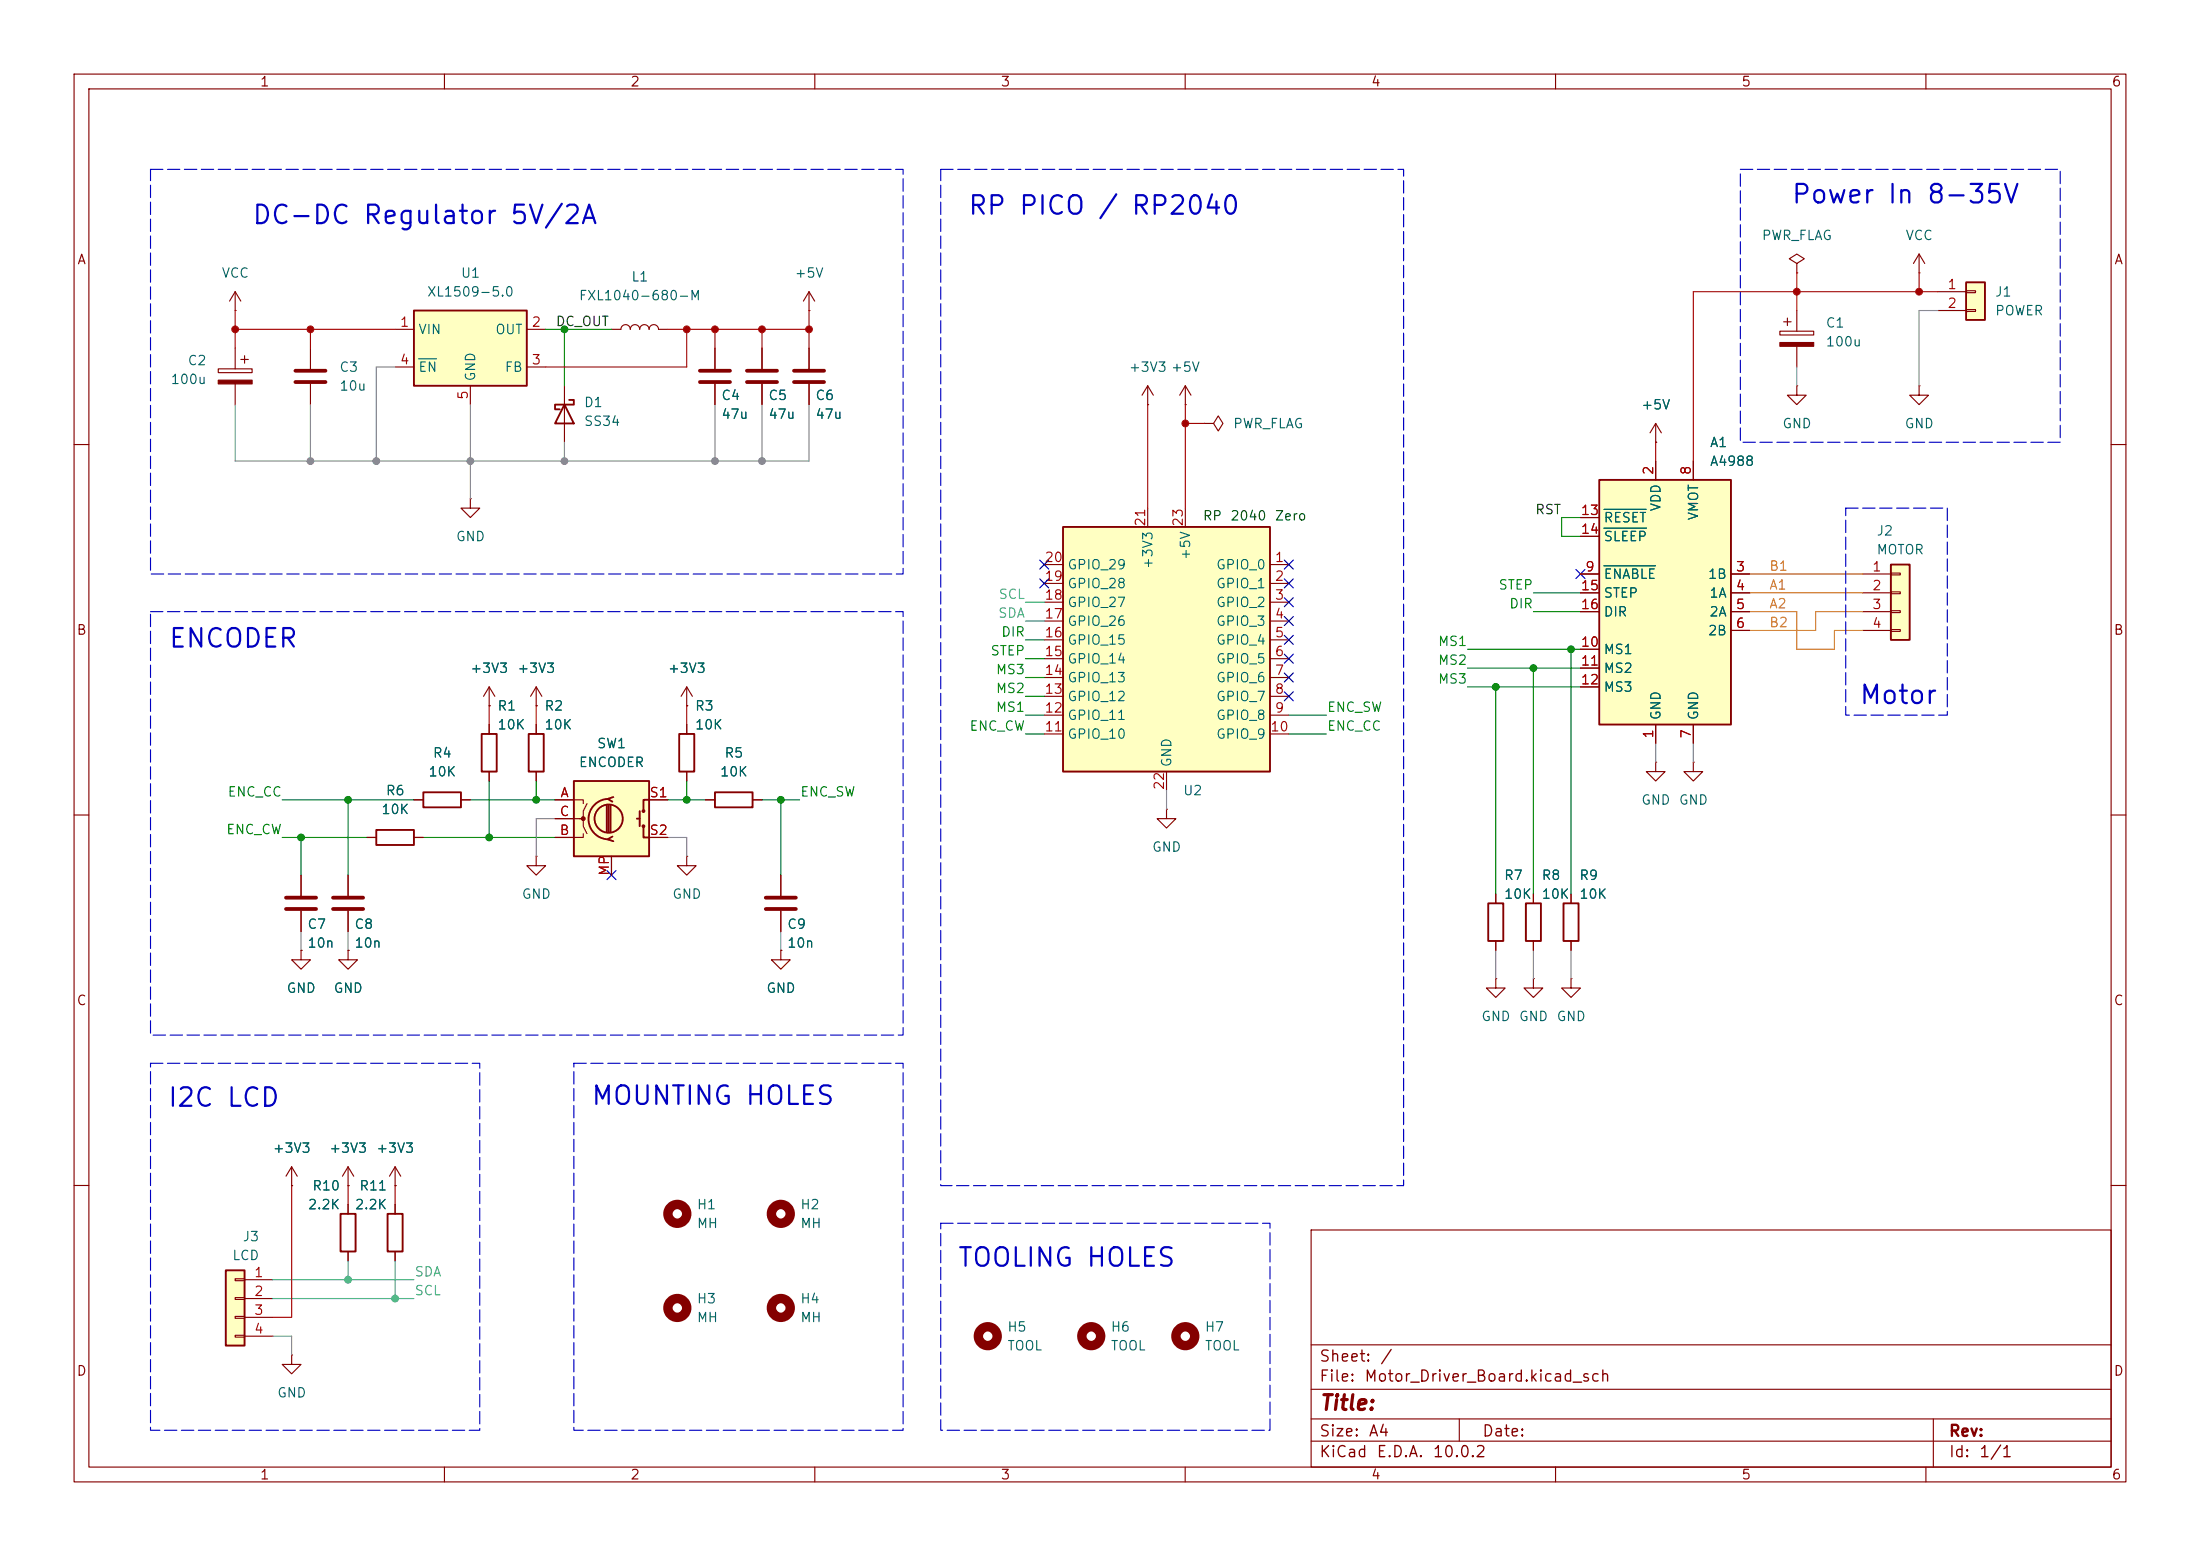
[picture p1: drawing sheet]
<svg xmlns="http://www.w3.org/2000/svg" width="297mm" height="210mm" viewBox="0 0 297 210" stroke-linecap="round" stroke-linejoin="round" font-family="sans-serif">
<g fill="none" stroke="#840000" stroke-width=".15">
<path d="M10 10h277v190h-277zM12 12h273v186h-273zM60 10v2M110 10v2M160 10v2M210 10v2M260 10v2M10 60h2M285 60h2M10 110h2M285 110h2M53.3 157.5l.8 1.3"/>
<path d="M53.3 157.5l-.7 1.3M53.3 157.5v2.5M10 160h2M53.3 160h.1M177 166h108v32h-108zM285 160h2M60 198v2M110 198v2M160 198v2M177 194.5h108M177 191.5h108M177 187.5h108"/>
<path d="M177 181.5h108M197 191.5v3M210 198v2M260 198v2M261 191.5v6.5"/>
</g>
<path d="M143.5 71.1h27.9v33h-27.9z" fill="#ffffc2"/>
<path d="M143.5 71.1h27.9v33h-27.9zM211.1 121.9h2v5.1h-2z" fill="none" stroke="#840000" stroke-width=".25"/>
<g fill="none" stroke="#840000" stroke-width=".15">
<path d="M160 54.6h.1M160 52.1v2.5M160 52.1l.8 1.2M160 52.1l-.7 1.2M162.6 57.2h1.2l.7-1.1 .6 1.1-.6 1-.7-1M162.6 57.2h.1M141 76.2h2.5M141 78.7h2.5M154.9 68.6v2.5M160 68.6v2.5M171.4 76.2h2.6M171.4 78.7h2.6"/>
<path d="M141 81.3h2.5M141 83.8h2.5M141 86.4h2.5M141 88.9h2.5M141 91.4h2.5M141 94h2.5M141 96.5h2.5M141 99.1h2.5M171.4 81.3h2.6M171.4 83.8h2.6M171.4 86.4h2.6M171.4 88.9h2.6"/>
<path d="M171.4 91.4h2.6M171.4 94h2.6M171.4 96.5h2.6M171.4 99.1h2.6M157.5 104.1v2.6M212.1 120.7v1.2M212.1 127v1.3M39.4 182.9v1.3h-1.3l1.3 1.2 1.2-1.2h-1.2M39.4 182.9h.1"/>
</g>
<g fill="none" stroke="#840000" stroke-width="1.3">
<circle cx="91.4" cy="176.5" r="1.27"/>
<circle cx="91.4" cy="163.8" r="1.27"/>
<circle cx="105.4" cy="176.5" r="1.27"/>
<circle cx="105.4" cy="163.8" r="1.27"/>
</g>
<path d="M30.5 171.5h2.5v10.1h-2.5z" fill="#ffffc2"/>
<path d="M30.5 171.5h2.5v10.1h-2.5z" fill="none" stroke="#840000" stroke-width=".25"/>
<path d="M154.9 54.6h.1M154.9 52.1l-.7 1.2M154.9 52.1l.8 1.2M154.9 52.1v2.5M31.7 172.6h1.3v.2h-1.3zM31.7 175.1h1.3v.3h-1.3zM31.7 177.7h1.3v.2h-1.3zM33 172.7h3.8M33 175.3h3.8M33 177.8h3.8M31.7 180.2h1.3v.3h-1.3zM33 180.3h3.8" fill="none" stroke="#840000" stroke-width=".15"/>
<path d="M255.3 76.2h2.5v10.2h-2.5z" fill="#ffffc2"/>
<path d="M255.3 76.2h2.5v10.2h-2.5z" fill="none" stroke="#840000" stroke-width=".25"/>
<path d="M251.5 77.5h3.8M255.3 77.3h1.2v.3h-1.2zM255.3 79.9h1.2v.2h-1.2zM251.5 80h3.8M251.5 82.6h3.8M251.5 85.1h3.8M255.3 82.4h1.2v.3h-1.2zM255.3 85h1.2v.2h-1.2zM223.5 102.9v1.2h1.3l-1.3 1.3-1.3-1.3h1.3M223.5 102.9h.1M228.6 102.9v1.2h1.3l-1.3 1.3-1.3-1.3h1.3M228.6 102.9h.1" fill="none" stroke="#840000" stroke-width=".15"/>
<path d="M215.9 64.8h17.8v33h-17.8z" fill="#ffffc2"/>
<path d="M215.9 64.8h17.8v33h-17.8z" fill="none" stroke="#840000" stroke-width=".25"/>
<g fill="none" stroke="#840000" stroke-width=".15">
<path d="M213.4 77.5h2.5M213.4 69.9h2.5M213.4 72.4h2.5M223.5 62.2v2.6M228.6 62.2v2.6M233.7 77.5h2.5M213.4 80h2.5M213.4 82.6h2.5M213.4 87.6h2.5M213.4 90.2h2.5M213.4 92.7h2.5M223.5 97.8v2.5"/>
<path d="M228.6 97.8v2.5M233.7 80h2.5M233.7 82.6h2.5M233.7 85.1h2.5"/>
</g>
<path d="M216.5 76.4h7M216.5 68.7h5.7M216.5 71.3h5.8" fill="none" stroke="#006464" stroke-width=".15"/>
<path d="M77.5 105.4h10.1v10.2h-10.1z" fill="#ffffc2"/>
<g fill="none" stroke="#840000" stroke-width=".25">
<path d="M71.4 99.1h2v5h-2zM77.5 105.4h10.1v10.2h-10.1zM81.9 108.7v3.6M82.2 107.8a2.73 2.73 0 0 0-2.7 2.8 2.73 2.73 0 0 0 2.7 2.7M82.2 108.7v3.6M82.4 108.7v3.6M82.7 112.9l-.7 .4 .8 .2M82.8 107.6l-.8 .2 .7 .4M86 110.5h.4M86.4 109.5v2M86.9 111.5v1.5h.7M87.6 108h-.7v1.5"/>
<path d="M96.5 106.9h5.1v2.1h-5.1zM200.9 121.9h2v5.1h-2zM206 121.9h2v5.1h-2zM46 163.8h2v5.1h-2zM52.3 163.8h2.1v5.1h-2.1z"/>
<circle cx="82.2" cy="110.5" r="1.9"/>
<circle cx="86.9" cy="111.5" r=".13"/>
<circle cx="86.9" cy="109.5" r=".13"/>
</g>
<g fill="none" stroke="#840000" stroke-width=".15">
<path d="M109.2 47v2.8M109.2 51.8v2.8M223.5 59.7h.1M223.5 57.2l-.7 1.2M223.5 57.2l.8 1.2M223.5 57.2v2.5M72.4 95.3h.1M72.4 92.7l-.8 1.3M72.4 92.7l.8 1.3M72.4 92.7v2.6M72.4 97.8v1.3M92.7 95.3h.1"/>
<path d="M92.7 92.7l-.8 1.3M92.7 92.7l.8 1.3M92.7 92.7v2.6M72.4 115.6v1.2h1.3l-1.3 1.3-1.3-1.3h1.3M72.4 115.6h.1M72.4 104.1v1.3M74.9 108h3.8v.5M74.9 110.5h3.8v1l.5 1M78.7 112.5v.5h-3.8M79.2 108.5l-.5 1v1h-.5M82.5 115.6v2.5M87.6 108h2.6"/>
<path d="M87.6 113h2.6M92.7 115.6v1.2h1.3l-1.3 1.3-1.3-1.3h1.3M92.7 115.6h.1M95.2 108h1.3M101.6 108h1.3M105.4 118.1v2.8M157.5 109.2v1.3h1.2l-1.2 1.3-1.3-1.3h1.3M157.5 109.2h.1M105.4 128.3v1.2h1.3l-1.3 1.3-1.3-1.3h1.3M105.4 128.3h.1M105.4 122.9v2.8M201.9 132.1v1.3h1.3l-1.3 1.2-1.2-1.2h1.2"/>
<path d="M201.9 132.1h.1M201.9 120.7v1.2M201.9 127v1.3M207 132.1v1.3h1.3l-1.3 1.2-1.3-1.2h1.3M207 132.1h.1M207 120.7v1.2M207 127v1.3M212.1 132.1v1.3h1.3l-1.3 1.2-1.3-1.2h1.3M212.1 132.1h.1M39.4 157.5l.7 1.3M39.4 157.5l-.8 1.3M39.4 157.5v2.5"/>
<path d="M47 157.5v2.5M47 157.5l.8 1.3M47 157.5l-.8 1.3M39.4 160h.1M47 160h.1M47 162.6v1.2M47 168.9v1.3M53.3 162.6v1.2M53.3 168.9v1.3"/>
</g>
<circle cx="78.7" cy="110.5" r=".25" fill="#840000" stroke="#840000" stroke-width=".15"/>
<path d="M107.2 50h4.1M107.2 51.6h4.1M103.4 121.2h4M103.4 122.7h4" fill="none" stroke="#840000" stroke-width=".51"/>
<g fill="none" stroke="#840000" stroke-width="1.3">
<circle cx="133.3" cy="180.3" r="1.27"/>
<circle cx="147.3" cy="180.3" r="1.27"/>
<circle cx="160" cy="180.3" r="1.27"/>
</g>
<path d="M265.4 38.1h2.6v5.1h-2.6z" fill="#ffffc2"/>
<path d="M265.4 38.1h2.6v5.1h-2.6zM76.2 54.6l1.3 2.6h-2.6zM76.8 54h.7v.6h-2.6v.6h.7M91.7 99.1h2v5h-2z" fill="none" stroke="#840000" stroke-width=".25"/>
<path d="M242.6 35.6l-1-.7 1-.6 1 .6-1 .7v1.2M242.6 36.8h.1M261.6 39.4h3.8M265.4 39.2h1.3v.3h-1.3zM76.2 52.1v7.6M261.6 41.9h3.8M265.4 41.8h1.3v.2h-1.3zM63.5 67.3v1.3h1.3l-1.3 1.3-1.3-1.3h1.3M63.5 67.3h.1M92.7 97.8v1.3M92.7 104.1v1.3" fill="none" stroke="#840000" stroke-width=".15"/>
<path d="M55.9 41.9h15.2v10.2h-15.2z" fill="#ffffc2"/>
<path d="M55.9 41.9h15.2v10.2h-15.2zM65 99.1h2.1v5h-2.1zM50.8 112h5.1v2h-5.1zM57.1 106.9h5.1v2.1h-5.1z" fill="none" stroke="#840000" stroke-width=".25"/>
<g fill="none" stroke="#840000" stroke-width=".15">
<path d="M31.7 39.4l-.7 1.2M31.7 39.4l.8 1.2M31.7 39.4v2.5M109.2 39.4l-.7 1.2M109.2 39.4l.8 1.2M109.2 39.4v2.5M259.1 36.8h.1M259.1 34.3l-.8 1.3M259.1 34.3l.7 1.3M259.1 34.3v2.5M29.5 49.8h4.5v.5h-4.5zM31.7 41.9h.1"/>
<path d="M31.7 47v2.8M31.7 51.8v2.8M32.5 48.5h1M33 48v1M41.9 47v2.8M41.9 51.8v2.8M53.3 44.5h2.6M53.3 49.5h2.6M63.5 52.1v2.5M71.1 44.5h2.6M71.1 49.5h2.6M82.5 44.5h1.3a.64 .64 0 0 1 .7-.7 .64 .64 0 0 1 .6 .7 .64 .64 0 0 1 .6-.7 .64 .64 0 0 1 .7 .7 .64 .64 0 0 1 .6-.7 .64 .64 0 0 1 .6 .7 .64 .64 0 0 1 .7-.7 .64 .64 0 0 1 .6 .7h1.3"/>
<path d="M96.5 47v2.8M96.5 51.8v2.8M102.9 47v2.8M102.9 51.8v2.8M109.2 41.9h.1M109.2 47v2.8M109.2 51.8v2.8M223.5 59.7h.1M240.3 44.7h4.6v.5h-4.6zM240.8 43.4h1M241.3 42.9v1M242.6 52.1v1.2h1.2l-1.2 1.3-1.3-1.3h1.3"/>
<path d="M242.6 52.1h.1M242.6 41.9v2.8M242.6 46.7v2.8M259.1 52.1v1.2h1.2l-1.2 1.3-1.3-1.3h1.3M259.1 52.1h.1M213.4 77.5h2.5M213.4 69.9h2.5M213.4 72.4h2.5M223.5 62.2v2.6M228.6 62.2v2.6M233.7 77.5h2.5M66 95.3h.1"/>
<path d="M66 92.7v2.6M66 97.8v1.3M66 92.7l-.7 1.3M66 92.7l.8 1.3M72.4 95.3h.1M72.4 97.8v1.3M92.7 95.3h.1M92.7 97.8v1.3M213.4 80h2.5M213.4 82.6h2.5M213.4 87.6h2.5M213.4 90.2h2.5"/>
<path d="M213.4 92.7h2.5M223.5 97.8v2.5M228.6 97.8v2.5M233.7 80h2.5M233.7 82.6h2.5M233.7 85.1h2.5M40.6 118.1v2.8M47 118.1v2.8M49.5 113h1.3M55.9 113h1.2M55.9 108h1.2M62.2 108h1.3"/>
<path d="M66 104.1v1.3M72.4 104.1v1.3M74.9 113h2.6M74.9 108h2.6M74.9 110.5h2.6M82.5 115.6v2.5M87.6 113h2.6M87.6 108h2.6M92.7 104.1v1.3M95.2 108h1.3M101.6 108h1.3M105.4 118.1v2.8"/>
<path d="M40.6 128.3v1.2h1.3l-1.3 1.3-1.2-1.3h1.2M40.6 128.3h.1M40.6 122.9v2.8M47 128.3v1.2h1.3l-1.3 1.3-1.3-1.3h1.3M47 128.3h.1M47 122.9v2.8M105.4 128.3h.1M105.4 122.9v2.8M201.9 120.7v1.2M201.9 127v1.3M207 120.7v1.2M207 127v1.3"/>
<path d="M212.1 120.7v1.2M212.1 127v1.3M39.4 160h.1M47 160h.1M47 162.6v1.2M47 168.9v1.3M53.3 160h.1M53.3 162.6v1.2M53.3 168.9v1.3"/>
</g>
<path d="M56.5 48.4h2.4M216.5 76.4h7M216.5 68.7h5.7M216.5 71.3h5.8" fill="none" stroke="#006464" stroke-width=".15"/>
<g fill="#840000" stroke="#840000" stroke-width=".15">
<path d="M240.3 46.2h4.6v.5h-4.6z"/>
<path d="M29.5 51.3h4.5v.5h-4.5z"/>
</g>
<path d="M39.9 50h4M39.9 51.6h4M94.5 50h4.1M94.5 51.6h4.1M100.8 50h4.1M100.8 51.6h4.1M38.6 121.2h4.1M38.6 122.7h4.1M45 121.2h4M45 122.7h4" fill="none" stroke="#840000" stroke-width=".51"/>
<g fill="none" stroke="#008400" stroke-width=".15">
<path d="M138.4 96.5h2.6M138.4 88.9h2.6M138.4 86.4h2.6M138.4 99.1h2.6M138.4 94h2.6M138.4 91.4h2.6M174 96.5h5.1M174 99.1h5.1M198.1 92.7h15.3M198.1 87.6h15.3M198.1 90.2h15.3M201.9 92.7v28"/>
<path d="M207 90.2v30.5M207 80h6.4M207 82.6h6.4M212.1 87.6v33.1M38.1 108h17.8M38.1 113h11.4M40.6 113v5.1M47 108v10.1M102.9 108h5M105.4 108v10.1"/>
</g>
<g fill="none" stroke="#848484" stroke-width=".15">
<path d="M31.7 54.6v7.6h77.5v-7.6M41.9 54.6v7.6M53.3 49.5h-2.5v12.7M63.5 54.6v12.7M76.2 59.7v2.5M96.5 54.6v7.6M102.9 54.6v7.6M242.6 49.5v2.6M261.6 41.9h-2.5v10.2M74.9 110.5h-2.5v5.1M90.2 113h2.5v2.6M157.5 106.7v2.5"/>
<path d="M223.5 100.3v2.6M228.6 100.3v2.6M40.6 125.7v2.6M47 125.7v2.6M105.4 125.7v2.6M201.9 128.3v3.8M207 128.3v3.8M212.1 128.3v3.8M36.8 180.3h2.6v2.6"/>
</g>
<path d="M73.7 44.5h8.8M76.2 44.5v7.6M213.4 69.9h-2.6v2.5h2.6M57.1 113h17.8M63.5 108h11.4M66 105.4v7.6M72.4 105.4v2.6M90.2 108h5M92.7 105.4v2.6" fill="none" stroke="#009600" stroke-width=".15"/>
<g fill="none" stroke="#c20000" stroke-width=".15">
<path d="M242.6 36.8v5.1M259.1 36.8v2.6M261.6 39.4h-33v22.8M31.7 44.5h21.6M31.7 41.9v5.1M41.9 44.5v2.5M90.2 44.5h19M92.7 44.5v5h-19M96.5 44.5v2.5M102.9 44.5v2.5M109.2 41.9v5.1M154.9 54.6v14"/>
<path d="M160 54.6v14M160 57.2h2.6M223.5 59.7v2.5M66 95.3v2.5M72.4 95.3v2.5M92.7 95.3v2.5M39.4 160v17.8h-2.6M47 160v2.6M53.3 160v2.6"/>
</g>
<path d="M138.4 81.3h2.6M138.4 83.8h2.6M36.8 175.3h19.1M36.8 172.7h19.1M47 170.2v2.5M53.3 170.2v5.1" fill="none" stroke="#00c2c2" stroke-width=".15"/>
<path d="M236.2 77.5h15.3M236.2 82.6h6.4v5h5v-2.5h3.9M236.2 80h15.3M251.5 82.6h-6.4v2.5h-8.9" fill="none" stroke="#dd8500" stroke-width=".15"/>
<g fill="none" stroke="#000084" stroke-width=".15">
<path d="M140.4 78.1l1.2 1.2M140.4 75.6l1.2 1.2M141.6 78.1l-1.2 1.2M141.6 75.6l-1.2 1.2M173.4 75.6l1.2 1.2M173.4 78.1l1.2 1.2M174.6 75.6l-1.2 1.2M174.6 78.1l-1.2 1.2M212.8 76.9l1.2 1.2M214 76.9l-1.2 1.2M173.4 93.4l1.2 1.2M173.4 90.8l1.2 1.2"/>
<path d="M173.4 83.2l1.2 1.2M173.4 85.8l1.2 1.2M173.4 80.7l1.2 1.2M173.4 88.3l1.2 1.2M174.6 93.4l-1.2 1.2M174.6 90.8l-1.2 1.2M174.6 83.2l-1.2 1.2M174.6 85.8l-1.2 1.2M174.6 80.7l-1.2 1.2M174.6 88.3l-1.2 1.2M81.9 117.5l1.3 1.2M83.2 117.5l-1.3 1.2"/>
</g>
<path d="M20.3 22.9h101.6v54.6h-101.6zM127 22.9h62.5v137.1h-62.5zM234.9 22.9h43.2v36.8h-43.2zM249.2 68.6h13.7v27.9h-13.7zM20.3 82.6h101.6v57.1h-101.6zM20.3 143.5h44.5v49.5h-44.5zM77.5 143.5h44.4v49.5h-44.4zM127 165.1h44.4v27.9h-44.4z" fill="none" stroke="#0000c2" stroke-width=".15" stroke-dasharray="1.7 .6"/>
<g fill="#00c2c2" stroke="#00c2c2" stroke-width=".14">
<circle cx="47" cy="172.7" r=".46"/>
<circle cx="53.3" cy="175.3" r=".46"/>
</g>
<g fill="#848484" stroke="#848484" stroke-width=".14">
<circle cx="41.9" cy="62.2" r=".46"/>
<circle cx="50.8" cy="62.2" r=".46"/>
<circle cx="63.5" cy="62.2" r=".46"/>
<circle cx="76.2" cy="62.2" r=".46"/>
<circle cx="96.5" cy="62.2" r=".46"/>
<circle cx="102.9" cy="62.2" r=".46"/>
</g>
<g fill="#c20000" stroke="#c20000" stroke-width=".14">
<circle cx="31.7" cy="44.5" r=".46"/>
<circle cx="41.9" cy="44.5" r=".46"/>
<circle cx="96.5" cy="44.5" r=".46"/>
<circle cx="109.2" cy="44.5" r=".46"/>
<circle cx="102.9" cy="44.5" r=".46"/>
<circle cx="92.7" cy="44.5" r=".46"/>
<circle cx="242.6" cy="39.4" r=".46"/>
<circle cx="259.1" cy="39.4" r=".46"/>
<circle cx="160" cy="57.2" r=".46"/>
</g>
<g fill="#009600" stroke="#009600" stroke-width=".14">
<circle cx="76.2" cy="44.5" r=".46"/>
<circle cx="66" cy="113" r=".46"/>
<circle cx="72.4" cy="108" r=".46"/>
<circle cx="92.7" cy="108" r=".46"/>
</g>
<g fill="#008400" stroke="#008400" stroke-width=".14">
<circle cx="40.6" cy="113" r=".46"/>
<circle cx="47" cy="108" r=".46"/>
<circle cx="105.4" cy="108" r=".46"/>
<circle cx="201.9" cy="92.7" r=".46"/>
<circle cx="212.1" cy="87.6" r=".46"/>
<circle cx="207" cy="90.2" r=".46"/>
</g>
<g font-size="2.5" fill="#0000c2">
<text x="130.5" y="29.6">RP PICO / RP2040</text>
<text x="241.7" y="28.1">Power In 8-35V</text>
<text x="33.9" y="30.9">DC-DC Regulator 5V/2A</text>
<text x="22.6" y="88">ENCODER</text>
<text x="250.9" y="95.6">Motor</text>
<text x="22.5" y="150">I2C LCD</text>
<text x="79.7" y="149.7">MOUNTING HOLES</text>
<text x="129.1" y="171.6">TOOLING HOLES</text>
</g>
<text font-size="2" fill="#840000" x="178" y="190.8">Title:</text>
<g font-size="1.5" fill="#840000">
<text x="178" y="184.2">Sheet:</text>
<text x="186.2" y="184.2">/</text>
<text x="178" y="186.9">File:</text>
<text x="184.1" y="186.9">Motor_Driver_Board.kicad_sch</text>
<text x="178" y="197.1">KiCad</text>
<text x="178" y="194.3">Size:</text>
<text x="184.7" y="194.3">A4</text>
<text x="185.7" y="197.1">E.D.A.</text>
<text x="193.3" y="197.1">10.0.2</text>
<text x="200" y="194.3">Date:</text>
<text x="263" y="194.3">Rev:</text>
<text x="263" y="197.1">Id:</text>
<text x="267.1" y="197.1">1/1</text>
</g>
<g font-size="1.3" fill="#840000">
<text x="35" y="12">1</text>
<text x="85" y="12">2</text>
<text x="135" y="12">3</text>
<text x="185" y="12">4</text>
<text x="235" y="12">5</text>
<text x="285" y="12">6</text>
<text x="10.3" y="36">A</text>
<text x="285.3" y="36">A</text>
<text x="10.3" y="86">B</text>
<text x="285.3" y="86">B</text>
<text x="10.3" y="136">C</text>
<text x="285.3" y="136">C</text>
<text x="10.3" y="186">D</text>
<text x="285.3" y="186">D</text>
<text x="35" y="200">1</text>
<text x="85" y="200">2</text>
<text x="135" y="200">3</text>
<text x="185" y="200">4</text>
<text x="235" y="200">5</text>
<text x="285" y="200">6</text>
</g>
<g font-size="1.3" fill="#006464">
<text x="237.8" y="32.7">PWR_FLAG</text>
<text x="257.2" y="32.7">VCC</text>
<text x="29.8" y="37.8">VCC</text>
<text x="57.6" y="40.3">XL1509-5.0</text>
<text x="62.1" y="37.8">U1</text>
<text x="78.1" y="40.8">FXL1040-680-M</text>
<text x="85.1" y="38.3">L1</text>
<text x="107.2" y="37.8">+5V</text>
<text x="269.2" y="40.3">J1</text>
<text x="56.4" y="45.4">VIN</text>
<text x="66.8" y="45.4">OUT</text>
<text x="246.4" y="44.5">C1</text>
<text x="246.4" y="47.1">100u</text>
<text x="269.2" y="42.9">POWER</text>
<text x="22.9" y="52.2">100u</text>
<text x="25.2" y="49.6">C2</text>
<text x="45.7" y="50.5">C3</text>
<text x="45.7" y="53">10u</text>
<text x="56.4" y="50.5">EN</text>
<text x="64.5" y="51.6" transform="rotate(-90 64.5 51.6)">GND</text>
<text x="68.1" y="50.5">FB</text>
<text x="152.3" y="50.5">+3V3 +5V</text>
<text x="78.7" y="55.3">D1</text>
<text x="78.7" y="57.8">SS34</text>
<text x="97.3" y="54.3">C4</text>
<text x="97.3" y="56.9">47u</text>
<text x="103.6" y="54.3">C5</text>
<text x="103.6" y="56.9">47u</text>
<text x="110" y="54.3">C6</text>
<text x="110" y="56.9">47u</text>
<text x="166.4" y="58.1">PWR_FLAG</text>
<text x="221.5" y="55.6">+5V</text>
<text x="240.5" y="58.1">GND</text>
<text x="257" y="58.1">GND</text>
<text x="230.8" y="60.7">A1</text>
<text x="230.8" y="63.2">A4988</text>
<text x="216.4" y="70.8">RESET</text>
<text x="224.5" y="69.1" transform="rotate(-90 224.5 69.1)">VDD</text>
<text x="229.6" y="70.3" transform="rotate(-90 229.6 70.3)">VMOT</text>
<text x="61.5" y="73.4">GND</text>
<text x="144" y="77.2">GPIO_29</text>
<text x="155.9" y="76.9" transform="rotate(-90 155.9 76.9)">+3V3</text>
<text x="161" y="75.7" transform="rotate(-90 161 75.7)">+5V</text>
<text x="164.1" y="77.2">GPIO_0</text>
<text x="216.4" y="73.4">SLEEP</text>
<text x="253.2" y="72.6">J2</text>
<text x="253.2" y="75.1">MOTOR</text>
<text x="144" y="82.3">GPIO_27</text>
<text x="144" y="79.7">GPIO_28</text>
<text x="164.1" y="79.7">GPIO_1</text>
<text x="164.1" y="82.3">GPIO_2</text>
<text x="216.4" y="78.4">ENABLE</text>
<text x="216.4" y="81">STEP</text>
<text x="216.4" y="83.5">DIR</text>
<text x="230.5" y="78.4">1B</text>
<text x="230.7" y="81">1A</text>
<text x="230.7" y="83.5">2A</text>
<text x="144" y="89.9">GPIO_14</text>
<text x="144" y="87.3">GPIO_15</text>
<text x="144" y="84.8">GPIO_26</text>
<text x="164.1" y="84.8">GPIO_3</text>
<text x="164.1" y="87.3">GPIO_4</text>
<text x="164.1" y="89.9">GPIO_5</text>
<text x="216.4" y="88.6">MS1</text>
<text x="230.5" y="86.1">2B</text>
<text x="63.4" y="91.1">+3V3</text>
<text x="69.7" y="91.1">+3V3</text>
<text x="90.1" y="91.1">+3V3</text>
<text x="144" y="95">GPIO_12</text>
<text x="144" y="92.4">GPIO_13</text>
<text x="164.1" y="92.4">GPIO_6</text>
<text x="164.1" y="95">GPIO_7</text>
<text x="216.4" y="91.1">MS2</text>
<text x="216.4" y="93.7">MS3</text>
<text x="67.1" y="96.2">R1</text>
<text x="67.1" y="98.8">10K</text>
<text x="73.4" y="96.2">R2</text>
<text x="73.4" y="98.8">10K</text>
<text x="80.5" y="101.3">SW1</text>
<text x="93.7" y="96.2">R3</text>
<text x="93.7" y="98.8">10K</text>
<text x="144" y="100">GPIO_10</text>
<text x="144" y="97.5">GPIO_11</text>
<text x="164.1" y="97.5">GPIO_8</text>
<text x="164.1" y="100">GPIO_9</text>
<text x="224.5" y="97.3" transform="rotate(-90 224.5 97.3)">GND</text>
<text x="229.6" y="97.3" transform="rotate(-90 229.6 97.3)">GND</text>
<text x="52" y="107.7">R6</text>
<text x="57.7" y="105.1">10K</text>
<text x="58.3" y="102.6">R4</text>
<text x="78.1" y="103.8">ENCODER</text>
<text x="97.1" y="105.1">10K</text>
<text x="97.7" y="102.6">R5</text>
<text x="158.5" y="103.6" transform="rotate(-90 158.5 103.6)">GND</text>
<text x="159.6" y="107.7">U2</text>
<text x="51.4" y="110.2">10K</text>
<text x="221.5" y="108.9">GND</text>
<text x="226.6" y="108.9">GND</text>
<text x="155.4" y="115.3">GND</text>
<text x="203" y="119.1">R7</text>
<text x="208" y="119.1">R8</text>
<text x="213.1" y="119.1">R9</text>
<text x="41.4" y="125.7">C7</text>
<text x="47.8" y="125.7">C8</text>
<text x="70.4" y="121.6">GND</text>
<text x="90.7" y="121.6">GND</text>
<text x="106.2" y="125.7">C9</text>
<text x="203" y="121.6">10K</text>
<text x="208" y="121.6">10K</text>
<text x="213.1" y="121.6">10K</text>
<text x="41.4" y="128.2">10n</text>
<text x="47.8" y="128.2">10n</text>
<text x="106.2" y="128.2">10n</text>
<text x="38.6" y="134.3">GND</text>
<text x="45" y="134.3">GND</text>
<text x="103.4" y="134.3">GND</text>
<text x="199.9" y="138.1">GND</text>
<text x="205" y="138.1">GND</text>
<text x="210.1" y="138.1">GND</text>
<text x="36.7" y="155.9">+3V3</text>
<text x="44.3" y="155.9">+3V3</text>
<text x="50.7" y="155.9">+3V3</text>
<text x="42.1" y="161">R10</text>
<text x="48.4" y="161">R11</text>
<text x="32.7" y="167.8">J3</text>
<text x="41.5" y="163.5">2.2K</text>
<text x="47.8" y="163.5">2.2K</text>
<text x="94" y="166.1">MH</text>
<text x="94" y="163.5">H1</text>
<text x="108" y="166.1">MH</text>
<text x="108" y="163.5">H2</text>
<text x="31.3" y="170.4">LCD</text>
<text x="94" y="178.8">MH</text>
<text x="94" y="176.2">H3</text>
<text x="108" y="178.8">MH</text>
<text x="108" y="176.2">H4</text>
<text x="135.9" y="182.6">TOOL</text>
<text x="135.9" y="180">H5</text>
<text x="149.9" y="182.6">TOOL</text>
<text x="149.9" y="180">H6</text>
<text x="162.6" y="182.6">TOOL</text>
<text x="162.6" y="180">H7</text>
<text x="37.3" y="188.9">GND</text>
</g>
<g font-size="1.3" fill="#a90000">
<text x="262.8" y="39.3">1</text>
<text x="262.8" y="41.9">2</text>
<text x="53.9" y="44.4">1</text>
<text x="71.7" y="44.4">2</text>
<text x="53.9" y="49.5">4</text>
<text x="71.7" y="49.5">3</text>
<text x="63.5" y="54" transform="rotate(-90 63.5 54)">5</text>
<text x="223.5" y="64.2" transform="rotate(-90 223.5 64.2)">2</text>
<text x="228.6" y="64.2" transform="rotate(-90 228.6 64.2)">8</text>
<text x="154.9" y="71.2" transform="rotate(-90 154.9 71.2)">21</text>
<text x="160" y="71.2" transform="rotate(-90 160 71.2)">23</text>
<text x="213.3" y="69.8">13</text>
<text x="140.9" y="76.2">20</text>
<text x="172" y="76.2">1</text>
<text x="213.3" y="72.4">14</text>
<text x="213.9" y="77.4">9</text>
<text x="234.2" y="77.4">3</text>
<text x="252.7" y="77.4">1</text>
<text x="140.9" y="83.8">17</text>
<text x="140.9" y="81.3">18</text>
<text x="140.9" y="78.7">19</text>
<text x="172" y="78.7">2</text>
<text x="172" y="81.3">3</text>
<text x="172" y="83.8">4</text>
<text x="213.3" y="80">15</text>
<text x="213.3" y="82.5">16</text>
<text x="234.2" y="80">4</text>
<text x="234.2" y="82.5">5</text>
<text x="252.7" y="80">2</text>
<text x="252.7" y="82.5">3</text>
<text x="140.9" y="88.9">15</text>
<text x="140.9" y="86.3">16</text>
<text x="172" y="86.3">5</text>
<text x="172" y="88.9">6</text>
<text x="213.3" y="87.6">10</text>
<text x="234.2" y="85.1">6</text>
<text x="252.7" y="85.1">4</text>
<text x="140.9" y="94">13</text>
<text x="140.9" y="91.4">14</text>
<text x="172" y="91.4">7</text>
<text x="172" y="94">8</text>
<text x="213.3" y="90.1">11</text>
<text x="213.3" y="92.7">12</text>
<text x="140.9" y="99">11</text>
<text x="140.9" y="96.5">12</text>
<text x="171.4" y="99">10</text>
<text x="172" y="96.5">9</text>
<text x="223.5" y="99.8" transform="rotate(-90 223.5 99.8)">1</text>
<text x="228.6" y="99.8" transform="rotate(-90 228.6 99.8)">7</text>
<text x="75.6" y="107.9">A</text>
<text x="87.6" y="107.9">S1</text>
<text x="157.5" y="106.7" transform="rotate(-90 157.5 106.7)">22</text>
<text x="75.5" y="113">B</text>
<text x="75.5" y="110.5">C</text>
<text x="87.6" y="113">S2</text>
<text x="82.5" y="118.3" transform="rotate(-90 82.5 118.3)">MP</text>
<text x="34.2" y="172.7">1</text>
<text x="34.2" y="175.2">2</text>
<text x="34.2" y="177.8">3</text>
<text x="34.2" y="180.3">4</text>
</g>
<g font-size="1.3" fill="#0f0f0f">
<text x="74.9" y="44.3">DC_OUT</text>
<text x="207.2" y="69.7">RST</text>
</g>
<g font-size="1.3" fill="#004800">
<text x="162.3" y="70.6">RP</text>
<text x="166" y="70.6">2040</text>
<text x="172" y="70.6">Zero</text>
</g>
<g font-size="1.3" fill="#dd8500">
<text x="238.8" y="77.3">B1</text>
<text x="238.8" y="79.9">A1</text>
<text x="238.8" y="82.4">A2</text>
<text x="238.8" y="85">B2</text>
</g>
<g font-size="1.3" fill="#00c2c2">
<text x="134.7" y="83.7">SDA</text>
<text x="134.7" y="81.2">SCL</text>
<text x="55.9" y="172.6">SDA</text>
<text x="55.9" y="175.1">SCL</text>
</g>
<g font-size="1.3" fill="#008400">
<text x="202.2" y="79.9">STEP</text>
<text x="203.7" y="82.4">DIR</text>
<text x="133.6" y="88.8">STEP</text>
<text x="135.1" y="86.2">DIR</text>
<text x="194" y="87.5">MS1</text>
<text x="134.4" y="91.3">MS3</text>
<text x="134.4" y="93.9">MS2</text>
<text x="194" y="90">MS2</text>
<text x="194" y="92.6">MS3</text>
<text x="130.8" y="98.9">ENC_CW</text>
<text x="134.4" y="96.4">MS1</text>
<text x="179.1" y="98.9">ENC_CC</text>
<text x="179.1" y="96.4">ENC_SW</text>
<text x="30.6" y="107.8">ENC_CC</text>
<text x="107.9" y="107.8">ENC_SW</text>
<text x="30.5" y="112.9">ENC_CW</text>
</g>
</svg>
